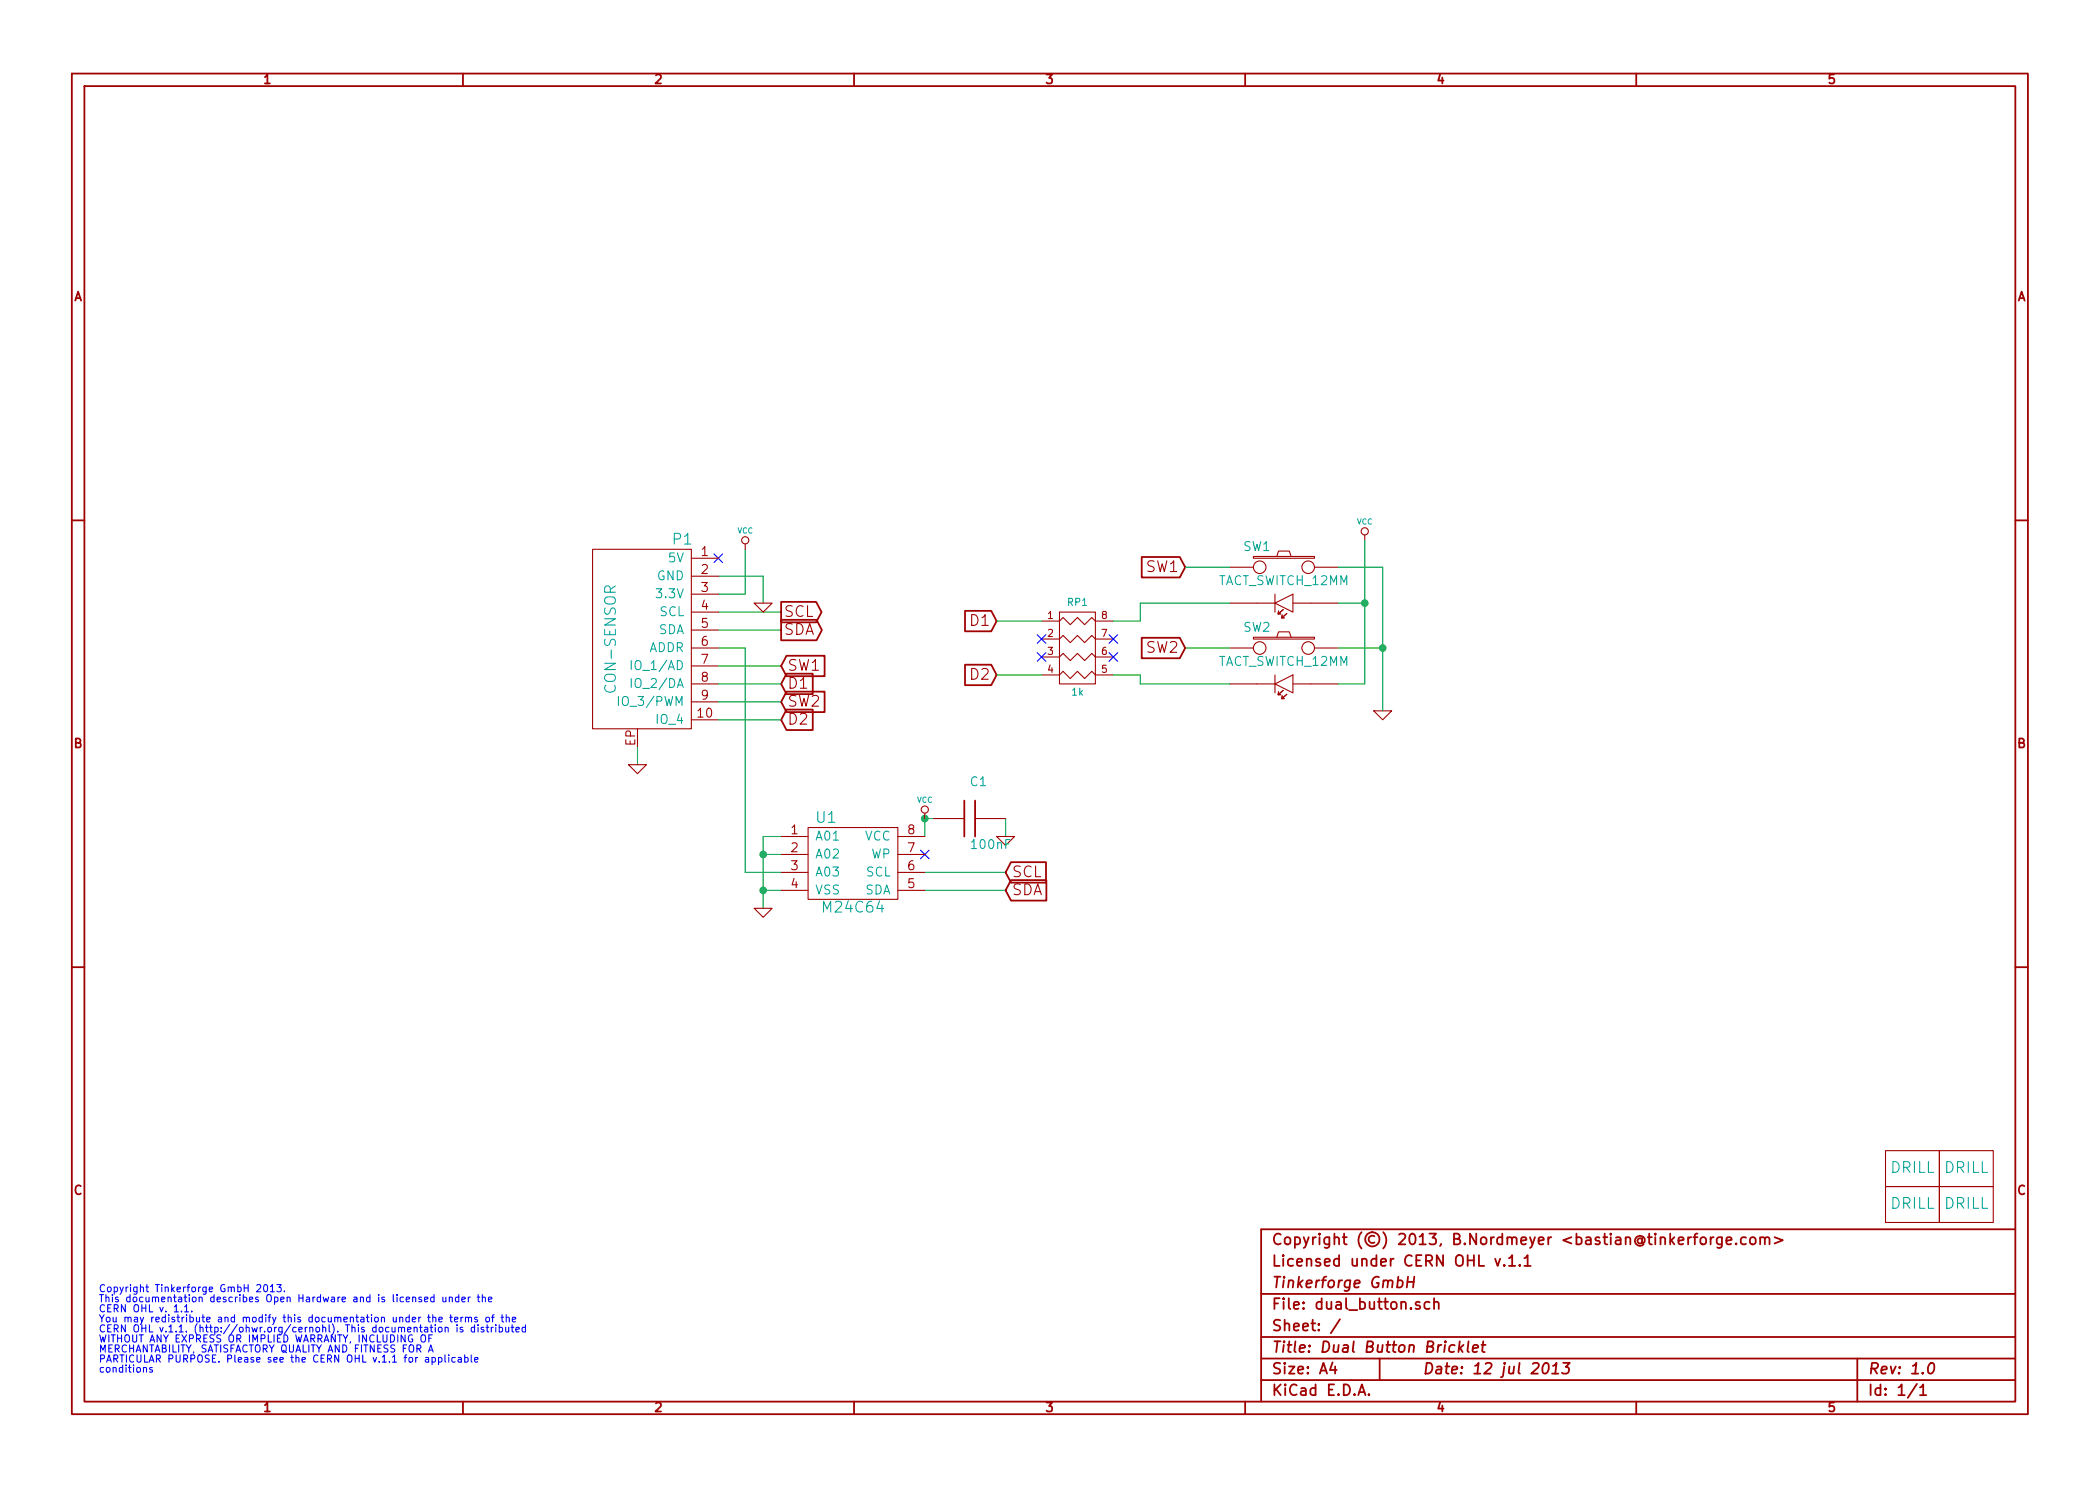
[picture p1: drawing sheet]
<svg xmlns="http://www.w3.org/2000/svg" width="297mm" height="210mm" viewBox="0 0 297 210" stroke-linecap="round" stroke-linejoin="round" font-family="sans-serif">
<g fill="none" stroke="#a00000" stroke-width=".25">
<path d="M10.2 10.4h276.6v189.7h-276.6zM11.9 12.2h273.2v186.1h-273.2zM65.5 10.4v1.8M120.8 10.4v1.8M176.1 10.4v1.8M231.4 10.4v1.8M10.2 73.6h1.7M161.5 78.8h5.4l.7 1.5-.7 1.4h-5.4zM285.1 73.6h1.7M110.5 87.7h5l.8 1.4-.8 1.5h-5zM110.5 85.2h4.9l.8 1.4-.8 1.5h-4.9zM111.3 92.8h5.3v2.9h-5.3l-.8-1.5z"/>
<path d="M111.3 95.3h3.7v2.9h-3.7l-.8-1.4zM111.3 97.9h5.3v2.9h-5.3l-.8-1.5zM136.5 86.4h3.7l.8 1.5-.8 1.4h-3.7zM136.5 94.1h3.7l.8 1.4-.8 1.4h-3.7zM161.5 90.2h5.4l.7 1.5-.7 1.4h-5.4zM111.3 100.4h3.7v2.9h-3.7l-.8-1.5zM136.4 113.3v5.1M137.9 113.3v5.1M10.2 136.8h1.7M143 124.5h5v2.9h-5l-.8-1.4zM143 122h5v2.9h-5l-.8-1.5zM285.1 136.8h1.7"/>
<path d="M211.5 178.1l.3 1 .4-1M212.8 179h.1l-.1 .1-.1-.1h.1v.1M213.4 178l.5-.4v1.5M213.4 179.1h.9M215 179v.1l-.1-.1h.1v.1M215.6 178l.5-.4v1.5M215.6 179.1h.9M239.2 175.1h-.3l-.1 .3M239.5 175.1h.6M240.1 174.5l-.3 .1-.1 .2v1.3M240.6 175.2a.42 .42 0 0 1 .4-.2 .42 .42 0 0 1 .3 .4v.4a.43 .43 0 0 1-.4 .3 .43 .43 0 0 1-.4-.3zM242 175.1v1"/>
<path d="M242.4 175.1h-.3l-.1 .3M243.6 175.1v1.2a.43 .43 0 0 1-.7 .2M243.6 175.1a.48 .48 0 0 0-.7 .1l-.1 .6a.48 .48 0 0 0 .8 .2M244.2 175.6l.7-.2v-.3h-.5l-.2 .2 .1 .7 .1 .1 .5-.1M245.6 175.9v.1v.1l-.1-.1 .1-.1v.2M247 175.1a.48 .48 0 0 0-.7 .1l-.1 .6a.48 .48 0 0 0 .8 .2M247.6 175.2a.42 .42 0 0 1 .4-.2 .42 .42 0 0 1 .3 .4v.4a.43 .43 0 0 1-.4 .3 .43 .43 0 0 1-.4-.3zM249 175.2a.38 .38 0 0 1 .6 .1v.8M249 175.1v1M249.6 175.3a.35 .35 0 0 1 .4-.3 .35 .35 0 0 1 .3 .3v.8M251 175.1l1.2 .4-1.2 .4M285.1 173.9h-106.7v24.4"/>
<path d="M65.5 198.3v1.8M120.8 198.3v1.8M176.1 198.3v1.8M178.4 183.1h106.7M178.4 189.2h106.7M178.4 195.3h106.7M178.4 192.2h106.7M188.5 192.8l-.4 1h1M188.8 193.3v1.1M189.5 186.7l-1.3 1.9M192.1 197.4l.5-1.5 .5 1.5M192.3 197h.7"/>
<path d="M193.6 197.3h.1l-.1 .1-.1-.1h.1v.1M195.1 192.2v3.1M197.7 181.2l.2-.1 .4 .1 .1 .3v.4a.52 .52 0 0 1-.8 .2M199.1 181.4h.9M199.2 180.6l-.2 1.6M200.1 180.6l-.2 1.6M200.8 184.3l-.3-.1-.3 .2 .1 .2 .5 .2 .1 .1-.1 .2-.1 .1-.5-.1M202.2 184.3a.48 .48 0 0 0-.7 0v.6a.48 .48 0 0 0 .7 .2M202.8 184.3a.38 .38 0 0 1 .7 .1v.8M202.8 183.7v1.5M205.8 190.4a.51 .51 0 0 0-.8 .2v.6a.53 .53 0 0 0 .7 0M206.5 189.8l-.2 1.5"/>
<path d="M206.5 190.7l.4 .6M207 190.3l-.7 .6M207.7 189.8l-.1 1.3 .2 .2M208.3 190.8l.8-.1-.1-.3-.1-.1-.5 .1-.1 .7 .2 .2 .4-.1M209.5 190.3h.6M209.8 189.8l-.1 1.3v.1l.3 .1M218.4 193a.35 .35 0 0 1 .4-.2 .35 .35 0 0 1 .2 .3 .87 .87 0 0 1-.5 1.3l-.2-.1a1.14 1.14 0 0 1 .1-1.3zM219.5 194.4h.9M219.7 193.3l.5-.5-.2 1.6M221.1 192.8h.9l-.5 .6a.38 .38 0 0 1 .4 .3v.4l-.3 .3h-.5l-.2-.2M231.4 198.3v1.8M262.7 192.2v6.1"/>
<path d="M271.1 195.8l-1.3 2M271.6 196.3l.4-.4v1.5M271.6 197.4h.9M272.9 193a.35 .35 0 0 1 .4-.2 .35 .35 0 0 1 .3 .3 .87 .87 0 0 1-.6 1.3l-.2-.1a1.14 1.14 0 0 1 .1-1.3z"/>
</g>
<g fill="none" stroke="#00f" stroke-width=".15">
<path d="M21.5 193.5h-.2l-.1 .1 .1 .2 .2 .1v.2h-.3M26.1 184.9l.3-.3v1M27.1 185.5v.1M36.3 181.9l.4-.1 .2 .1v.2l-.6 .7h.6M37.4 181.9l.2-.1a.59 .59 0 0 1-.1 1l-.1-.1-.1-.3zM38.3 182.1l.2-.3v1M39.2 181.8h.6l-.4 .3 .4 .1v.5l-.2 .1-.4-.1M40.2 182.7v.1M59.7 188.9h.3l.1 .1a.68 .68 0 0 1-.1 .9l-.3-.1a.78 .78 0 0 1 0-.9zM60 183.9l.5-.1v-.2l-.3-.1-.2 .2 .1 .4h.4M60.6 191.3l.3-1 .4 1M60.7 191h.5"/>
<path d="M61.1 192.7h.3l.2-.1-.1-.5h-.4v1M61.1 188.9h-.4v1M61.2 186.5l.4-.1v.6M61.2 186v1M61.4 183.6h-.4l-.1 .1 .1 .4h.4M61.4 183.2v1M62 192.7h.3l.2-.1-.1-.5h-.4v1M62.1 186.7l.5-.1-.1-.2h-.3l-.1 .1v.5h.4M62.1 187.8h.3l.1 .2v.3l-.2 .2-.2-.1-.1-.1zM62.6 183.5l.1 .6 .2 .1 .2-.1M62.9 191.7v.9l.2 .1M63 187.9l.3-.1 .1 .7"/>
<path d="M63 187.8v.7M63.1 183.5v.7M63.5 191.7v.1M63.5 192.1v.6M63.6 183.6h.3l.1 .6M63.6 183.5v.7M63.6 186.4h.4M63.8 186v.9l.2 .1M64.3 186.7l.5-.1-.1-.2h-.3l-.1 .1v.5h.4M64.4 192.1h-.4l-.1 .1 .1 .5h.4M64.6 187.4v.1M64.6 187.8v.7"/>
<path d="M64.8 192.1h.4l.1 .6M64.9 183.6h-.4l-.1 .1 .1 .4h.4M64.9 183.2v1M65.2 186.4v.6M65.3 192.3h-.4l-.1 .2 .1 .2h.4M65.3 183.9l.5-.1v-.2l-.3-.1-.2 .2 .1 .4h.4M65.5 187.8h-.3l-.1 .1 .1 .2 .3 .1v.2h-.4M65.5 186.4h-.2l-.1 .2M65.7 192.1h.4l.1 .1-.1 .5h-.4M65.7 191.7v1M65.8 186.5l.4-.1 .1 .6M65.8 186.4v.6"/>
<path d="M66.2 183.5v.7M66.3 186.5l.1-.1h.2l.1 .6M66.5 183.5l-.2 .1-.1 .1M66.6 191.7v.9l.2 .1M67.1 187.8h-.4l-.1 .2 .1 .4h.4M67.1 192.4l.5-.1v-.2h-.3l-.2 .1 .1 .5h.4M67.1 187.4v1.1M67.5 183.5h.4M67.5 186.4h-.2l-.2 .1 .2 .2 .2 .1v.2h-.4M67.6 187.4v.1M67.6 187.8v.7M67.6 183.2v.8l.3 .2"/>
<path d="M68.2 183.6h.4l.1 .6M68.2 183.2v1M68.4 187.8h-.2l-.2 .1 .2 .2 .2 .1v.2h-.4M68.8 187.8h.3M68.8 186.4h.3l.1 .2v.3l-.2 .1h-.2l-.1-.1zM68.9 187.4v.9l.2 .2M69.1 183.9l.5-.1-.1-.2-.3-.1-.1 .2v.4h.4M69.5 187.8v.7M69.5 186.4h.4M69.8 187.8h-.2l-.1 .2M69.9 186l-.2 .2v.8M70.1 187.4v.1"/>
<path d="M70.1 187.8v.7M70.6 187.8h.4l.1 .2-.1 .4h-.4M70.6 187.4v1.1M70.9 186.4h.3M71 186v.9l.2 .1M71.5 187.8l.1 .6 .2 .1 .2-.1M71.6 186.5l.4-.1v.6M71.6 186v1M72 187.8v.7M72.3 187.8h.4M72.4 187.4v.9l.3 .2M72.5 186.7l.4-.1v-.2h-.3l-.1 .1v.5h.4"/>
<path d="M73 188.1l.5-.1-.1-.2h-.3l-.1 .1v.5h.4M74.3 187.8h-.4l-.1 .2 .1 .4h.4M74.3 187.4v1.1"/>
</g>
<path d="M101 78.4l1.2 1.2M102.2 78.4l-1.2 1.2M146.7 92.3l1.2 1.3M146.7 89.8l1.2 1.2M147.9 92.3l-1.2 1.3M147.9 89.8l-1.2 1.2M156.9 89.8l1.2 1.2M156.9 92.3l1.2 1.3M158.1 89.8l-1.2 1.2M158.1 92.3l-1.2 1.3M130.2 120.3l1.2 1.2M131.4 120.3l-1.2 1.2" fill="none" stroke="#0000c0" stroke-width=".15"/>
<g fill="none" stroke="#00a000" stroke-width=".15">
<path d="M105.4 77.7v6.4h-3.8M193 76.4v20.4h-3.8M101.6 91.7h3.8v31.7h5.1M101.6 89.1h8.9M101.6 81.5h6.3v3.8M101.6 86.6h8.9M101.6 96.8h8.9M101.6 99.3h8.9M101.6 94.2h8.9M141 87.9h6.3M141 95.5h6.3M157.5 95.5h3.8v1.3h12.7"/>
<path d="M167.6 91.7h6.4M167.6 80.3h6.4M174 85.3h-12.7v2.6h-3.8M189.2 91.7h6.4M189.2 80.3h6.4v20.3M189.2 85.3h3.8M90.2 105.7v2.5M101.6 101.8h8.9M110.5 118.4h-2.6v10.1M132.1 115.8h-1.3v2.6M142.2 115.8v2.6M107.9 120.9h2.6"/>
<path d="M107.9 126h2.6M130.8 123.4h11.4M130.8 126h11.4"/>
</g>
<g fill="#00a000" stroke="#00a000" stroke-width=".25">
<circle cx="107.9" cy="126" r=".41"/>
<circle cx="107.9" cy="120.9" r=".41"/>
<circle cx="130.8" cy="115.8" r=".41"/>
<circle cx="195.6" cy="91.7" r=".41"/>
<circle cx="193" cy="85.3" r=".41"/>
</g>
<g fill="none" stroke="#a00000" stroke-width=".15">
<path d="M83.8 77.7h14v25.4h-14zM97.8 79h3.8M105.4 77v.7M177.3 78.7h8.6v.3h-8.6zM180.6 78.7l.2-.7h1.6l.2 .7M193 75.7v.7M97.8 81.5h3.8M97.8 84.1h3.8M97.8 86.6h3.8M97.8 89.1h3.8M97.8 91.7h3.8M97.8 94.2h3.8"/>
<path d="M97.8 96.8h3.8M97.8 99.3h3.8M106.7 85.3h2.5l-1.3 1.3zM147.3 95.5h2.6l.5-.5 1 1 1-1 1 1 1-1 .5 .5h2.6M147.3 93h2.6l.5-.5 1 1 1-1 1 1 1-1 .5 .5h2.6M147.3 90.4h2.6l.5-.5 1 1 1-1 1 1 1-1 .5 .5h2.6M147.3 87.9h2.6l.5-.5 1 1 1-1 1 1 1-1 .5 .5h2.6M149.9 86.6h5v10.2h-5zM174 91.7h3.3M174 96.8h6.3M174 85.3h6.3M174 80.3h3.3"/>
<path d="M177.3 90.2h8.6v.2h-8.6zM180.3 85.3l2.6-1.2v2.5zM180.3 96.8l2.6-1.3v2.5zM180.3 84.1v2.5M180.3 95.5v2.5M180.6 90.2l.2-.8h1.6l.2 .8M180.8 86.9h.4M180.8 98.3h.4M180.8 86.5v.4M180.8 97.9v.4M181.3 87.4h.4M181.3 98.9h.4"/>
<path d="M181.4 87l-.1 .4M181.4 98.4l-.1 .5M181.5 86.3l-.7 .6M181.5 97.7l-.7 .6M182 86.8l-.7 .6M182 98.2l-.7 .7M182.9 96.8h6.3M182.9 85.3h6.3M185.9 91.7h3.3M185.9 80.3h3.3M88.9 108.2h2.5l-1.2 1.3zM97.8 101.8h3.8"/>
<path d="M110.5 118.4h3.8M114.3 117.1h12.7v10.1h-12.7zM127 118.4h3.8M130.8 115.1v.7M132.1 115.8h4.3M137.9 115.8h4.3M141 118.4h2.5l-1.3 1.2zM194.3 100.6h2.5l-1.2 1.2zM106.7 128.5h2.5l-1.3 1.3zM110.5 120.9h3.8M110.5 123.4h3.8M110.5 126h3.8"/>
<path d="M127 120.9h3.8M127 123.4h3.8M127 126h3.8M266.7 167.9h7.6v5.1h-7.6zM266.7 162.8h7.6v5.1h-7.6zM274.3 162.8h7.6v5.1h-7.6zM274.3 167.9h7.6v5.1h-7.6z"/>
<circle cx="105.4" cy="76.4" r=".51"/>
<circle cx="193" cy="75.2" r=".51"/>
<circle cx="178.2" cy="80.3" r=".89"/>
<circle cx="178.2" cy="91.7" r=".89"/>
<circle cx="185" cy="80.3" r=".89"/>
<circle cx="185" cy="91.7" r=".89"/>
<circle cx="130.8" cy="114.5" r=".51"/>
</g>
<path d="M87.5 98.5v1.3M89.3 93.5v1.2M89.3 96v1.3" fill="none" stroke="#00a0a0" stroke-width=".15"/>
<g font-size="2.1" fill="#00a0a0">
<text x="95.2" y="77.1">P1</text>
<text x="87.2" y="97.6" transform="rotate(-90 87.2 97.6)">CON-SENSOR</text>
<text x="115.5" y="116.5">U1</text>
<text x="116.6" y="129.2">M24C64</text>
<text x="267.4" y="166">DRILL</text>
<text x="275" y="166">DRILL</text>
<text x="267.4" y="171.1">DRILL</text>
<text x="275" y="171.1">DRILL</text>
</g>
<g font-size="2.1" fill="#a00000">
<text x="162.1" y="81">SW1</text>
<text x="110.9" y="89.9">SDA</text>
<text x="110.9" y="87.4">SCL</text>
<text x="137.3" y="88.6">D1</text>
<text x="111.4" y="95">SW1</text>
<text x="162.1" y="92.5">SW2</text>
<text x="111.4" y="97.5">D1</text>
<text x="111.4" y="100.1">SW2</text>
<text x="137.3" y="96.3">D2</text>
<text x="111.4" y="102.6">D2</text>
<text x="143.2" y="124.2">SCL</text>
<text x="143.2" y="126.7">SDA</text>
<text x="179.9" y="179.3">Licensed under CERN OHL v.1.1</text>
<text x="179.9" y="176.2">Copyright (©) 2013, B.Nordmeyer &lt;bastian@tinkerforge.com&gt;</text>
<text x="179.9" y="185.4">File: dual_button.sch</text>
<text x="179.9" y="182.3">Tinkerforge GmbH</text>
<text x="179.9" y="191.5">Title: Dual Button Bricklet</text>
<text x="179.9" y="188.4">Sheet: /</text>
<text x="179.9" y="197.6">KiCad E.D.A.</text>
<text x="179.9" y="194.5">Size: A4</text>
<text x="201.2" y="194.5">Date: 12 jul 2013</text>
<text x="264.2" y="194.5">Rev: 1.0</text>
<text x="264.2" y="197.6">Id: 1/1</text>
</g>
<g font-size="1.8" fill="#a00000">
<text x="37.3" y="11.9">1</text>
<text x="92.7" y="11.9">2</text>
<text x="148" y="11.9">3</text>
<text x="203.3" y="11.9">4</text>
<text x="258.6" y="11.9">5</text>
<text x="10.4" y="42.7">A</text>
<text x="285.3" y="42.7">A</text>
<text x="99.2" y="78.7">1</text>
<text x="99.2" y="81.3">2</text>
<text x="99.2" y="83.8">3</text>
<text x="99.2" y="86.4">4</text>
<text x="99.2" y="88.9">5</text>
<text x="99.2" y="91.4">6</text>
<text x="99.2" y="94">7</text>
<text x="98.7" y="101.6">10</text>
<text x="99.2" y="96.5">8</text>
<text x="99.2" y="99.1">9</text>
<text x="10.4" y="105.9">B</text>
<text x="89.9" y="105.6" transform="rotate(-90 89.9 105.6)">EP</text>
<text x="285.3" y="105.9">B</text>
<text x="111.9" y="118.1">1</text>
<text x="128.4" y="118.1">8</text>
<text x="111.9" y="120.6">2</text>
<text x="111.9" y="123.2">3</text>
<text x="111.9" y="125.7">4</text>
<text x="128.4" y="125.7">5</text>
<text x="128.4" y="123.2">6</text>
<text x="128.4" y="120.6">7</text>
<text x="10.4" y="169.1">C</text>
<text x="285.3" y="169.1">C</text>
<text x="37.3" y="199.8">1</text>
<text x="92.7" y="199.8">2</text>
<text x="148" y="199.8">3</text>
<text x="203.3" y="199.8">4</text>
<text x="258.6" y="199.8">5</text>
</g>
<g font-size="1.8" fill="#00a0a0">
<text x="92.8" y="82.2">GND</text>
<text x="94.6" y="79.6">5V</text>
<text x="172.3" y="82.8">TACT_SWITCH_12MM</text>
<text x="175.9" y="78">SW1</text>
<text x="93" y="89.8">SDA</text>
<text x="93.1" y="84.7">3.3V</text>
<text x="93.2" y="87.2">SCL</text>
<text x="175.9" y="89.5">SW2</text>
<text x="89.9" y="94.9">IO_1/AD</text>
<text x="91.7" y="92.3">ADDR</text>
<text x="172.3" y="94.3">TACT_SWITCH_12MM</text>
<text x="88.1" y="99.9">IO_3/PWM</text>
<text x="89.9" y="97.4">IO_2/DA</text>
<text x="92.9" y="102.5">IO_4</text>
<text x="137.3" y="111.3">C1</text>
<text x="115.3" y="119">A01</text>
<text x="122.3" y="119">VCC</text>
<text x="115.3" y="121.5">A02</text>
<text x="115.3" y="124.1">A03</text>
<text x="122.5" y="124.1">SCL</text>
<text x="123.1" y="121.5">WP</text>
<text x="137.6" y="120.2">100nF</text>
<text x="115.3" y="126.6">VSS</text>
<text x="122.3" y="126.6">SDA</text>
</g>
<g font-size="1.4" fill="#a00000">
<text x="148.2" y="87.6">1</text>
<text x="155.8" y="87.6">8</text>
<text x="148.2" y="90.2">2</text>
<text x="148.2" y="92.7">3</text>
<text x="148.2" y="95.2">4</text>
<text x="155.8" y="95.2">5</text>
<text x="155.8" y="92.7">6</text>
<text x="155.8" y="90.2">7</text>
</g>
<g font-size="1.4" fill="#00a0a0">
<text x="151" y="85.8">RP1</text>
<text x="151.6" y="98.5">1k</text>
</g>
<g font-size="1.4" fill="#00f">
<text x="14" y="182.9">Copyright Tinkerforge GmbH 2013.</text>
<text x="14" y="184.3">This documentation describes Open Hardware and is licensed under the</text>
<text x="14" y="185.7">CERN OHL v. 1.1.</text>
<text x="14" y="187.1">You may redistribute and modify this documentation under the terms of the</text>
<text x="14" y="188.6">CERN OHL v.1.1. (http://ohwr.org/cernohl). This documentation is distributed</text>
<text x="14" y="190">WITHOUT ANY EXPRESS OR IMPLIED WARRANTY, INCLUDING OF</text>
<text x="14" y="191.4">MERCHANTABILITY, SATISFACTORY QUALITY AND FITNESS FOR A</text>
<text x="14" y="192.8">PARTICULAR PURPOSE. Please see the CERN OHL v.1.1 for applicable</text>
<text x="14" y="194.3">conditions</text>
</g>
<g font-size="1.1" fill="#00a0a0">
<text x="104.3" y="75.5">VCC</text>
<text x="191.9" y="74.2">VCC</text>
<text x="129.7" y="113.6">VCC</text>
</g>
</svg>
